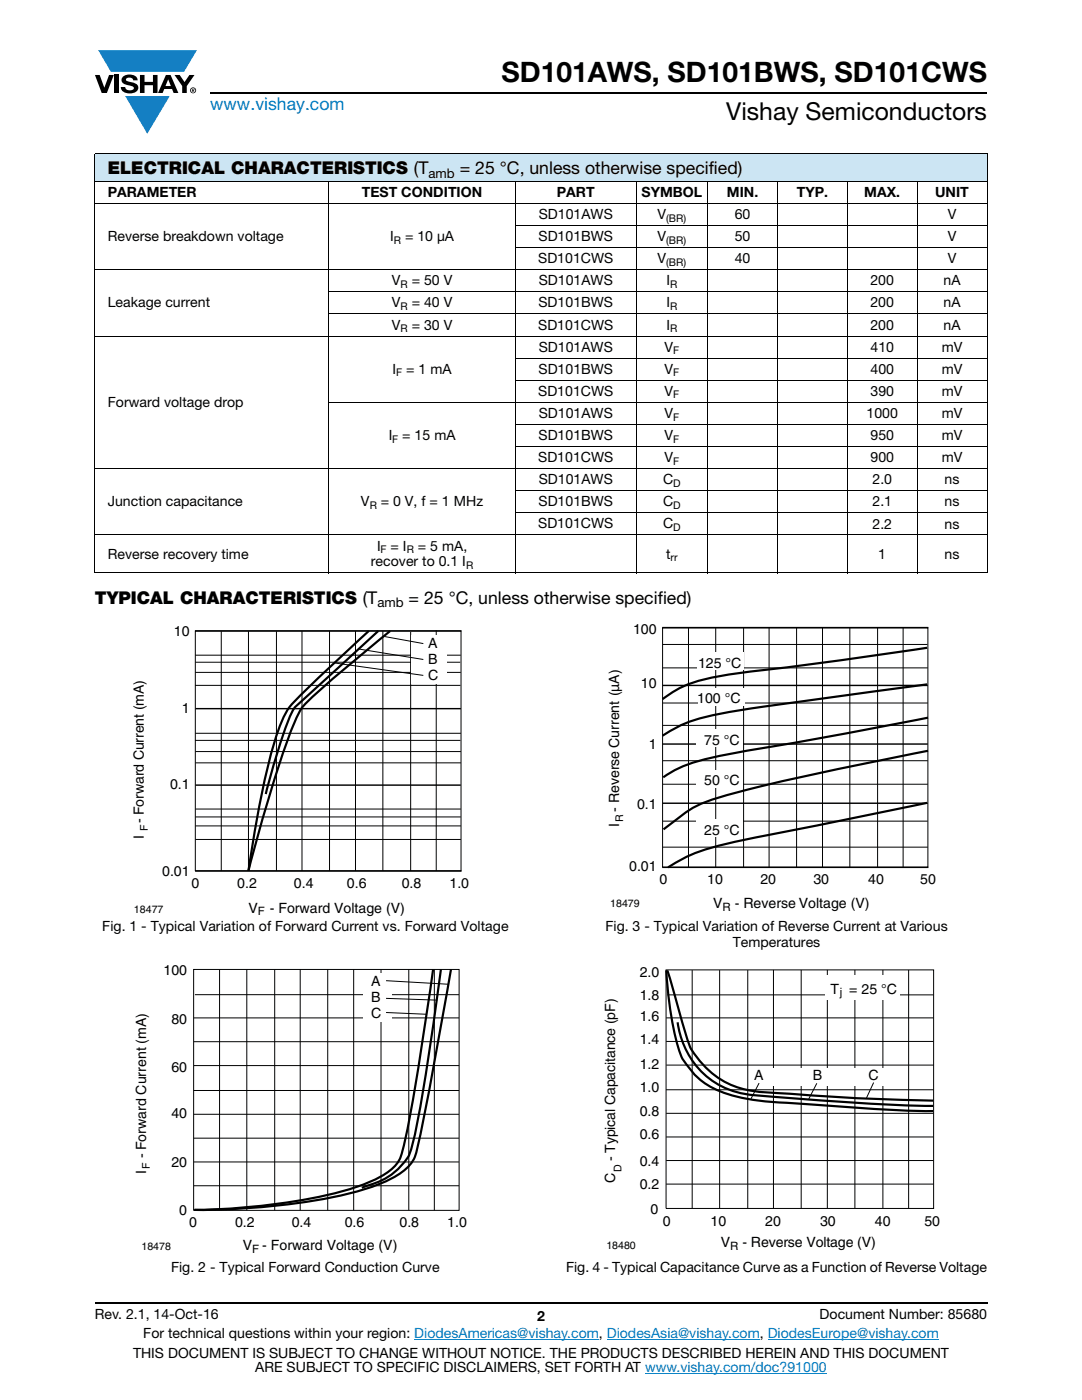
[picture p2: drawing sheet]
<svg xmlns="http://www.w3.org/2000/svg" width="216mm" height="279mm" viewBox="0 0 216 279" stroke-linecap="round" stroke-linejoin="round" font-family="sans-serif">
<g fill="#147fc3">
<path d="M19.6 10h19.7l-2.6 4.3h-1.1h-13.5z"/>
<path d="M25 19.2h8.9l-4.5 7.5z"/>
</g>
<g fill="#000">
<path d="M18.9 15h1l.9 2.5 1-2.5h.9l-1.4 3.6h-1zM22.9 15h.9v3.6h-.9zM24.6 15.3a2.1 2.1 0 0 1 2.8 .3l.1 .4h-.9a.79 .79 0 0 0-.7-.5 .79 .79 0 0 0-.8 .4l.3 .3 1 .2a1.08 1.08 0 0 1 1.2 1 1.08 1.08 0 0 1-1.1 1.2 1.73 1.73 0 0 1-2.4-1.2h.9a.96 .96 0 0 0 .8 .6 .96 .96 0 0 0 .9-.4 1.31 1.31 0 0 0-1.2-.6 1.03 1.03 0 0 1-1.1-.6 1.03 1.03 0 0 1 .2-1.1zM27.9 15h.9v1.3h1.7v-1.3h.9v3.6h-.9v-1.6h-1.7v1.6h-.9zM34.8 15h1.1l.9 1.4 1-1.4h1l-1.5 2.2v1.4h-.9v-1.4z"/>
<path d="M33.6 15.9l.5 1.3h-1.1zM33.1 15l-1.6 3.6h1l.3-.8h1.5l.3 .8h1l-1.6-3.6z"/>
<path d="M38.4 17.8h.2v.2h-.2zM38.3 17.7v.7h.1v-.3l.4 .3-.2-.3 .2-.2-.1-.2z"/>
<path d="M38.1 18a.46 .46 0 0 1 .9 0 .46 .46 0 0 1-.9 0zM37.9 18a.6 .6 0 0 0 1.2 0 .6 .6 0 0 0-1.2 0z"/>
</g>
<path d="M42 18.6h155M18.9 260h178.1" fill="none" stroke="#000" stroke-width=".36"/>
<path d="M82.7 267.3h36.8M121.1 267.3h30.5M128.7 274h36.3M153.2 267.3h34.1" fill="none" stroke="#007ec4" stroke-width=".2"/>
<path d="M18.9 30.7h178.1v5.5h-178.1z" fill="#cce5f3"/>
<g fill="none" stroke="#000" stroke-width=".2">
<path d="M18.9 30.7h178.1M18.9 36.2h178.1M18.9 30.8v83.5M65.6 36.1v78.3M102.8 36.1v78.3M126.9 36.1v78.3M141.2 36.1v78.3M155.2 36.1v78.3M169.1 36.1v78.3M183 36.1v78.3M197 30.8v83.5M18.9 40.6h178.1"/>
<path d="M18.9 53.8h178.1M65.5 58.3h131.5M102.8 45h94.2M102.8 49.4h94.2M18.9 67.1h178.1M65.5 62.7h131.5M102.8 71.5h94.2M102.8 75.9h94.2M18.9 93.5h178.1M65.5 80.3h131.5M102.8 84.7h94.2M102.8 89.1h94.2"/>
<path d="M102.8 97.9h94.2M18.9 106.8h178.1M18.9 114.3h178.1M102.8 102.3h94.2"/>
</g>
<path d="M26.3 124.4h67.3v58.8h-67.3z" fill="#fff"/>
<g fill="none" stroke="#000" stroke-width=".2">
<path d="M38.9 136.8h53M39 130.8h52.9M39 134.2h52.9M39 125.9h53v47.9h-53zM39 132.2h52.8M44.2 126v47.8M49.6 126v47.8M55.2 126v47.8M60.3 125.9v47.9M65.8 125.9v47.9M70.9 125.9v47.9M76.4 125.9v47.9"/>
<path d="M81.9 126.1v47.7M87 125.8v48M38.9 147.8h53M39 146.3h53M39 150h53M39 152.2h53M39 164.8h53M39 163h52.9M39 167.5h53M39 161.5h52.9"/>
</g>
<path d="M38.9 125.9h53.2M39 141.4h53M39 156.7h52.9M38.9 173.8h53.2" fill="none" stroke="#000" stroke-width=".29"/>
<path d="M73.6 125.9l-13.5 12.7a13.9 13.9 0 0 0-4.4 6.6 142.8 142.8 0 0 0-5.4 23.7l-.7 4.9 2.4-8.9a200.3 200.3 0 0 1 7-21.3 10.5 10.5 0 0 1 3.6-4.8l6.2-5.4 9.1-7.5M75.5 125.9l-15.5 14.2a6.1 6.1 0 0 0-2.3 3.4 137.8 137.8 0 0 0-4.7 15" fill="none" stroke="#000" stroke-width=".44"/>
<path d="M82.1 126.7h7.1v9.7h-7.1z" fill="#fff"/>
<path d="M66.8 132.3l17.7 2.5M71.4 129.5l13.1 2.1M76.7 127l7.8 1.4" fill="none" stroke="#000" stroke-width=".2"/>
<path d="M26.7 192.1h66.5v58.4h-66.5z" fill="#fff"/>
<g fill="none" stroke="#000" stroke-width=".2">
<path d="M38.6 193.5h53v48.1h-53zM38.9 198.5h52.7M43.8 193.5v48.1M49.2 193.5v48.1M54.8 193.5v48.1M59.9 193.5v48.1M65.4 193.5v48.1M70.6 193.5v48.1M76 193.5v48.1M81.6 193.5v48.1M86.7 193.5v48.1M38.6 217.6h53"/>
<path d="M38.7 207.9h52.9M38.7 203.1h52.9M38.7 212.7h52.9M38.7 236.6h52.9M38.7 231.9h52.9M38.7 227.1h52.9M38.7 222.4h52.9"/>
</g>
<path d="M86.4 193.5a611.2 611.2 0 0 1-5.7 34.7 7.9 7.9 0 0 1-3.4 5.8 35.3 35.3 0 0 1-11.6 4.4 133.2 133.2 0 0 1-26.8 3.1M88 193.5a516.3 516.3 0 0 1-5.4 33.9 9.4 9.4 0 0 1-4.1 6.7 20.8 20.8 0 0 1-6.3 2.9M90 193.5l-.1 .3a880.5 880.5 0 0 1-6.9 36.3 6.8 6.8 0 0 1-3.1 4 36.1 36.1 0 0 1-12 4.5 142.1 142.1 0 0 1-29.2 2.9" fill="none" stroke="#000" stroke-width=".44"/>
<path d="M72.5 194.2h5.6v9.7h-5.6z" fill="#fff"/>
<path d="M77 195.7l12.4 .7M77 199.2l10.3 .4M77 202.1l8.1 .3" fill="none" stroke="#000" stroke-width=".2"/>
<path d="M121.1 124h65.7v58.3h-65.7z" fill="#fff"/>
<g fill="none" stroke="#000" stroke-width=".2">
<path d="M132.2 125.3h52.9v47.8h-52.9zM132.2 133.3h52.9M132.2 128.6h52.9M137.4 125.3v47.8M142.8 125.3v47.8M148.4 125.3v47.8M153.5 125.3v47.8M158.9 125.3v47.8M164.1 125.3v47.8M169.6 125.3v47.8M175.1 125.3v47.8M180.2 125.3v47.8"/>
<path d="M132.2 156.5h52.9M132.2 151.8h52.9M132.2 140.3h52.9M132.3 144.8h52.9M132.2 169.1h52.9M132.2 163.9h52.9"/>
</g>
<path d="M132.1 125.3h53.1M132.2 136.8h52.9M132.2 148.5h52.9M132.1 173.1h53.1M132.2 160.3h52.9" fill="none" stroke="#000" stroke-width=".29"/>
<path d="M185 136.6l-26.3 3.5a143.1 143.1 0 0 0-20.2 3.6l-2.9 1.2-3.4 1.9M185 129.3l-1.6 .2a1082.2 1082.2 0 0 1-36.5 4.9 33.4 33.4 0 0 0-11.6 3.1l-3.1 2M185.2 143.2l-29.1 5.5a126.2 126.2 0 0 0-18.4 3.7l-2.9 1.2-2.5 1.5M185.2 149.8l-.8 .2a673.5 673.5 0 0 0-39.7 8.8 23.8 23.8 0 0 0-11.1 5.8l-1.2 .9M185 160.2l-27.6 5.7a148.5 148.5 0 0 0-17.7 4l-3 1.2-3.4 2" fill="none" stroke="#000" stroke-width=".44"/>
<g fill="#fff">
<path d="M139.1 145.5h9.1v3.6h-9.1z"/>
<path d="M139.1 153.6h9.1v3.6h-9.1z"/>
<path d="M139.1 163.5h9.1v3.6h-9.1z"/>
<path d="M139.2 130.2h9.2v3.5h-9.2z"/>
<path d="M139.4 137.2h9.2v3.6h-9.2z"/>
<path d="M120.3 192.5h67.3v57.6h-67.3z"/>
</g>
<g fill="none" stroke="#000" stroke-width=".2">
<path d="M132.9 193.6h53.4v47.6h-53.4zM133.2 198.5h53.1M138.1 193.6v47.6M143.6 193.6v47.6M149.2 193.6v47.6M154.3 193.6v47.6M159.9 193.6v47.6M165.1 193.6v47.6M170.6 193.6v47.6M176.2 193.6v47.6M181.3 193.6v47.6M132.9 217.5h53.4"/>
<path d="M132.9 207.8h53.4M132.9 203.1h53.4M132.9 212.6h53.4M132.9 236.3h53.4M132.9 231.6h53.3M132.9 226.9h53.3M132.9 222.2h53.4"/>
</g>
<path d="M149.7 213.1h27.5v3.5h-27.5z" fill="#fff"/>
<path d="M132.9 193.7a58 58 0 0 0 3.3 17.6 15.6 15.6 0 0 0 10.9 7.6 71.8 71.8 0 0 0 12.7 1.4l17.6 1.2 8.8 .2M133.1 193.7l1.6 5.1a93 93 0 0 0 3.2 10.6 17.3 17.3 0 0 0 14.5 8.6l4 .2a449.7 449.7 0 0 0 29.8 1.5M135.2 204a16.4 16.4 0 0 0 15.3 14.6 550.4 550.4 0 0 0 35.7 2.1" fill="none" stroke="#000" stroke-width=".44"/>
<path d="M151.5 216.2l-1.6 3.1M163 216.2l-1.6 3.1M174.3 216l-1.4 3.1" fill="none" stroke="#000" stroke-width=".2"/>
<path d="M164.7 194.6h14.9v5h-14.9z" fill="#fff"/>
<text font-size="5.6" x="100.1" y="16.4">SD101AWS, SD101BWS, SD101CWS</text>
<text font-size="4.9" x="144.9" y="24">Vishay Semiconductors</text>
<text font-size="3.5" fill="#007ec4" x="42" y="21.9">www.vishay.com</text>
<g font-size="3.5">
<text x="21.5" y="34.8">ELECTRICAL CHARACTERISTICS (T</text>
<text x="91.7" y="34.8">= 25 °C, unless otherwise specified)</text>
<text x="18.9" y="120.6">TYPICAL CHARACTERISTICS (T</text>
<text x="81.5" y="120.6">= 25 °C, unless otherwise specified)</text>
</g>
<g font-size="2.8">
<text x="21.5" y="39.3">PARAMETER</text>
<text x="72.2" y="39.3">TEST CONDITION</text>
<text x="111.1" y="39.3">PART</text>
<text x="128" y="39.3">SYMBOL</text>
<text x="145.1" y="39.3">MIN.</text>
<text x="159" y="39.3">TYP.</text>
<text x="172.5" y="39.3">MAX.</text>
<text x="186.6" y="39.3">UNIT</text>
<text x="107.5" y="43.7">SD101AWS</text>
<text x="131.2" y="43.7">V</text>
<text x="146.6" y="43.7">60</text>
<text x="189.1" y="43.7">V</text>
<text x="21.5" y="48.1">Reverse breakdown voltage</text>
<text x="77.9" y="48.1">I</text>
<text x="80.8" y="48.1">= 10 μA</text>
<text x="107.4" y="52.6">SD101CWS</text>
<text x="107.4" y="48.1">SD101BWS</text>
<text x="131.2" y="48.1">V</text>
<text x="131.2" y="52.6">V</text>
<text x="146.6" y="48.1">50</text>
<text x="146.6" y="52.6">40</text>
<text x="189.1" y="48.1">V</text>
<text x="189.1" y="52.6">V</text>
<text x="78.2" y="57">V</text>
<text x="82.1" y="57">= 50 V</text>
<text x="107.5" y="57">SD101AWS</text>
<text x="133" y="57">I</text>
<text x="173.7" y="57">200</text>
<text x="188.3" y="57">nA</text>
<text x="21.5" y="61.4">Leakage current</text>
<text x="78.2" y="61.4">V</text>
<text x="78.2" y="65.8">V</text>
<text x="82.1" y="61.4">= 40 V</text>
<text x="82.1" y="65.8">= 30 V</text>
<text x="107.4" y="65.8">SD101CWS</text>
<text x="107.4" y="61.4">SD101BWS</text>
<text x="133" y="65.8">I</text>
<text x="133" y="61.4">I</text>
<text x="173.7" y="61.4">200</text>
<text x="173.7" y="65.8">200</text>
<text x="188.3" y="61.4">nA</text>
<text x="188.3" y="65.8">nA</text>
<text x="107.5" y="70.2">SD101AWS</text>
<text x="132.6" y="70.2">V</text>
<text x="173.7" y="70.2">410</text>
<text x="187.9" y="70.2">mV</text>
<text x="78.3" y="74.6">I</text>
<text x="81" y="74.6">= 1 mA</text>
<text x="107.4" y="74.6">SD101BWS</text>
<text x="132.6" y="74.6">V</text>
<text x="173.7" y="74.6">400</text>
<text x="187.9" y="74.6">mV</text>
<text x="21.5" y="81.2">Forward voltage drop</text>
<text x="107.4" y="79">SD101CWS</text>
<text x="107.5" y="83.4">SD101AWS</text>
<text x="132.6" y="79">V</text>
<text x="132.6" y="83.4">V</text>
<text x="172.9" y="83.4">1000</text>
<text x="173.7" y="79">390</text>
<text x="187.9" y="79">mV</text>
<text x="187.9" y="83.4">mV</text>
<text x="77.6" y="87.8">I</text>
<text x="80.3" y="87.8">= 15 mA</text>
<text x="107.4" y="87.8">SD101BWS</text>
<text x="132.6" y="87.8">V</text>
<text x="173.7" y="87.8">950</text>
<text x="187.9" y="87.8">mV</text>
<text x="107.4" y="92.2">SD101CWS</text>
<text x="132.6" y="92.2">V</text>
<text x="173.7" y="92.2">900</text>
<text x="187.9" y="92.2">mV</text>
<text x="21.5" y="101">Junction capacitance</text>
<text x="72" y="101">V</text>
<text x="76" y="101">= 0 V, f = 1 MHz</text>
<text x="107.4" y="101">SD101BWS</text>
<text x="107.5" y="96.6">SD101AWS</text>
<text x="132.3" y="101">C</text>
<text x="132.3" y="96.6">C</text>
<text x="174.1" y="96.6">2.0</text>
<text x="174.1" y="101">2.1</text>
<text x="188.5" y="96.6">ns</text>
<text x="188.5" y="101">ns</text>
<text x="107.4" y="105.5">SD101CWS</text>
<text x="132.3" y="105.5">C</text>
<text x="174.1" y="105.5">2.2</text>
<text x="188.5" y="105.5">ns</text>
<text x="21.5" y="111.5">Reverse recovery time</text>
<text x="74" y="113.1">recover to 0.1 I</text>
<text x="75.2" y="109.9">I</text>
<text x="77.9" y="109.9">= I</text>
<text x="83.4" y="109.9">= 5 mA,</text>
<text x="132.9" y="111.5">t</text>
<text x="175.3" y="111.5">1</text>
<text x="188.5" y="111.5">ns</text>
<text x="34.7" y="126.9">10</text>
<text x="85.5" y="129.3">A</text>
<text x="126.3" y="126.5">100</text>
<text x="85.5" y="132.5">B</text>
<text x="85.5" y="135.7">C</text>
<text x="127.9" y="137.4">10</text>
<text x="139.3" y="133.2">125 °C</text>
<text x="36.3" y="142.4">1</text>
<text x="139.1" y="140.3">100 °C</text>
<text x="129.5" y="149.4">1</text>
<text x="140.5" y="148.6">75 °C</text>
<text x="33.9" y="157.5">0.1</text>
<text x="127.1" y="161.4">0.1</text>
<text x="140.5" y="156.7">50 °C</text>
<text x="28.7" y="167.4" transform="rotate(-90 28.7 167.4)">I</text>
<text x="28.7" y="164.2" transform="rotate(-90 28.7 164.2)">- Forward Current (mA)</text>
<text x="123.6" y="165.1" transform="rotate(-90 123.6 165.1)">I</text>
<text x="123.6" y="162" transform="rotate(-90 123.6 162)">- Reverse Current (µA)</text>
<text x="140.5" y="166.6">25 °C</text>
<text x="125.5" y="173.7">0.01</text>
<text x="32.4" y="174.8">0.01</text>
<text x="38.2" y="177.3">0</text>
<text x="47.4" y="177.3">0.2</text>
<text x="58.6" y="177.3">0.4</text>
<text x="69.2" y="177.3">0.6</text>
<text x="80.2" y="177.3">0.8</text>
<text x="89.7" y="177.3">1.0</text>
<text x="131.6" y="176.4">0</text>
<text x="141.1" y="176.4">10</text>
<text x="151.7" y="176.4">20</text>
<text x="162.3" y="176.4">30</text>
<text x="173.2" y="176.4">40</text>
<text x="183.6" y="176.4">50</text>
<text x="20.4" y="185.8">Fig. 1 - Typical Variation of Forward Current vs. Forward Voltage</text>
<text x="49.6" y="182.1">V</text>
<text x="53.8" y="182.1">- Forward Voltage (V)</text>
<text x="120.8" y="185.8">Fig. 3 - Typical Variation of Reverse Current at Various</text>
<text x="142.3" y="181.2">V</text>
<text x="146.7" y="181.2">- Reverse Voltage (V)</text>
<text x="146.2" y="188.9">Temperatures</text>
<text x="32.6" y="194.5">100</text>
<text x="74.1" y="196.8">A</text>
<text x="127.7" y="194.9">2.0</text>
<text x="74.1" y="200">B</text>
<text x="74.1" y="203.1">C</text>
<text x="127.7" y="203.8">1.6</text>
<text x="127.7" y="199.5">1.8</text>
<text x="165.7" y="198.4">T</text>
<text x="169.5" y="198.4">= 25 °C</text>
<text x="34.2" y="204.4">80</text>
<text x="127.7" y="208.3">1.4</text>
<text x="34.2" y="213.9">60</text>
<text x="127.7" y="213.3">1.2</text>
<text x="150.5" y="215.5">A</text>
<text x="162.2" y="215.5">B</text>
<text x="173.3" y="215.5">C</text>
<text x="127.7" y="217.9">1.0</text>
<text x="34.2" y="223.1">40</text>
<text x="127.7" y="227.4">0.6</text>
<text x="127.7" y="222.8">0.8</text>
<text x="29.2" y="231.2" transform="rotate(-90 29.2 231.2)">- Forward Current (mA)</text>
<text x="34.2" y="232.9">20</text>
<text x="122.7" y="231.8" transform="rotate(-90 122.7 231.8)">- Typical Capacitance (pF)</text>
<text x="127.7" y="232.7">0.4</text>
<text x="29.2" y="234.3" transform="rotate(-90 29.2 234.3)">I</text>
<text x="122.7" y="236" transform="rotate(-90 122.7 236)">C</text>
<text x="127.7" y="237.3">0.2</text>
<text x="35.8" y="242.5">0</text>
<text x="37.7" y="244.9">0</text>
<text x="46.9" y="244.9">0.2</text>
<text x="58.2" y="244.9">0.4</text>
<text x="68.8" y="244.9">0.6</text>
<text x="79.7" y="244.9">0.8</text>
<text x="89.2" y="244.9">1.0</text>
<text x="129.8" y="242.2">0</text>
<text x="132.2" y="244.7">0</text>
<text x="141.8" y="244.7">10</text>
<text x="152.7" y="244.7">20</text>
<text x="163.6" y="244.7">30</text>
<text x="174.6" y="244.7">40</text>
<text x="184.5" y="244.7">50</text>
<text x="48.4" y="249.4">V</text>
<text x="52.3" y="249.4">- Forward Voltage (V)</text>
<text x="143.8" y="249">V</text>
<text x="148.2" y="249">- Reverse Voltage (V)</text>
<text x="34.1" y="253.9">Fig. 2 - Typical Forward Conduction Curve</text>
<text x="112.9" y="253.9">Fig. 4 - Typical Capacitance Curve as a Function of Reverse Voltage</text>
<text x="18.9" y="263.3">Rev. 2.1, 14-Oct-16</text>
<text x="107.2" y="263.6">2</text>
<text x="163.6" y="263.3">Document Number: 85680</text>
<text x="28.6" y="267.1">For technical questions within your region: DiodesAmericas@vishay.com, DiodesAsia@vishay.com, DiodesEurope@vishay.com</text>
<text x="26.5" y="271">THIS DOCUMENT IS SUBJECT TO CHANGE WITHOUT NOTICE. THE PRODUCTS DESCRIBED HEREIN AND THIS DOCUMENT</text>
<text x="50.9" y="273.8">ARE SUBJECT TO SPECIFIC DISCLAIMERS, SET FORTH AT www.vishay.com/doc?91000</text>
</g>
<g font-size="2.6">
<text x="85.5" y="35.5">amb</text>
<text x="75.3" y="121.2">amb</text>
</g>
<g font-size="2.3">
<text x="51.5" y="182.7">F</text>
<text x="144.2" y="181.8">R</text>
<text x="167.6" y="198.7">j</text>
<text x="50.3" y="250">F</text>
<text x="145.7" y="249.5">R</text>
</g>
<g font-size="2.1">
<text x="132.9" y="44.2">(BR)</text>
<text x="78.6" y="48.6">R</text>
<text x="132.9" y="48.6">(BR)</text>
<text x="132.9" y="53.1">(BR)</text>
<text x="79.9" y="57.5">R</text>
<text x="133.7" y="57.5">R</text>
<text x="79.9" y="61.9">R</text>
<text x="133.7" y="61.9">R</text>
<text x="79.9" y="66.3">R</text>
<text x="133.7" y="66.3">R</text>
<text x="134.3" y="70.7">F</text>
<text x="79.1" y="75.1">F</text>
<text x="134.3" y="75.1">F</text>
<text x="134.3" y="79.5">F</text>
<text x="134.3" y="83.9">F</text>
<text x="78.3" y="88.3">F</text>
<text x="134.3" y="88.3">F</text>
<text x="134.3" y="92.8">F</text>
<text x="73.8" y="101.6">R</text>
<text x="134.3" y="97.2">D</text>
<text x="134.3" y="101.6">D</text>
<text x="134.3" y="106">D</text>
<text x="75.9" y="110.4">F</text>
<text x="81.2" y="110.4">R</text>
<text x="93" y="113.6">R</text>
<text x="133.8" y="112">rr</text>
<text x="29.5" y="165.9" transform="rotate(-90 29.5 165.9)">F</text>
<text x="124.3" y="163.9" transform="rotate(-90 124.3 163.9)">R</text>
<text x="26.7" y="182.2">18477</text>
<text x="121.8" y="180.9">18479</text>
<text x="29.9" y="233.2" transform="rotate(-90 29.9 233.2)">F</text>
<text x="124" y="233.9" transform="rotate(-90 124 233.9)">D</text>
<text x="28.2" y="249.5">18478</text>
<text x="121" y="249.2">18480</text>
</g>
</svg>
